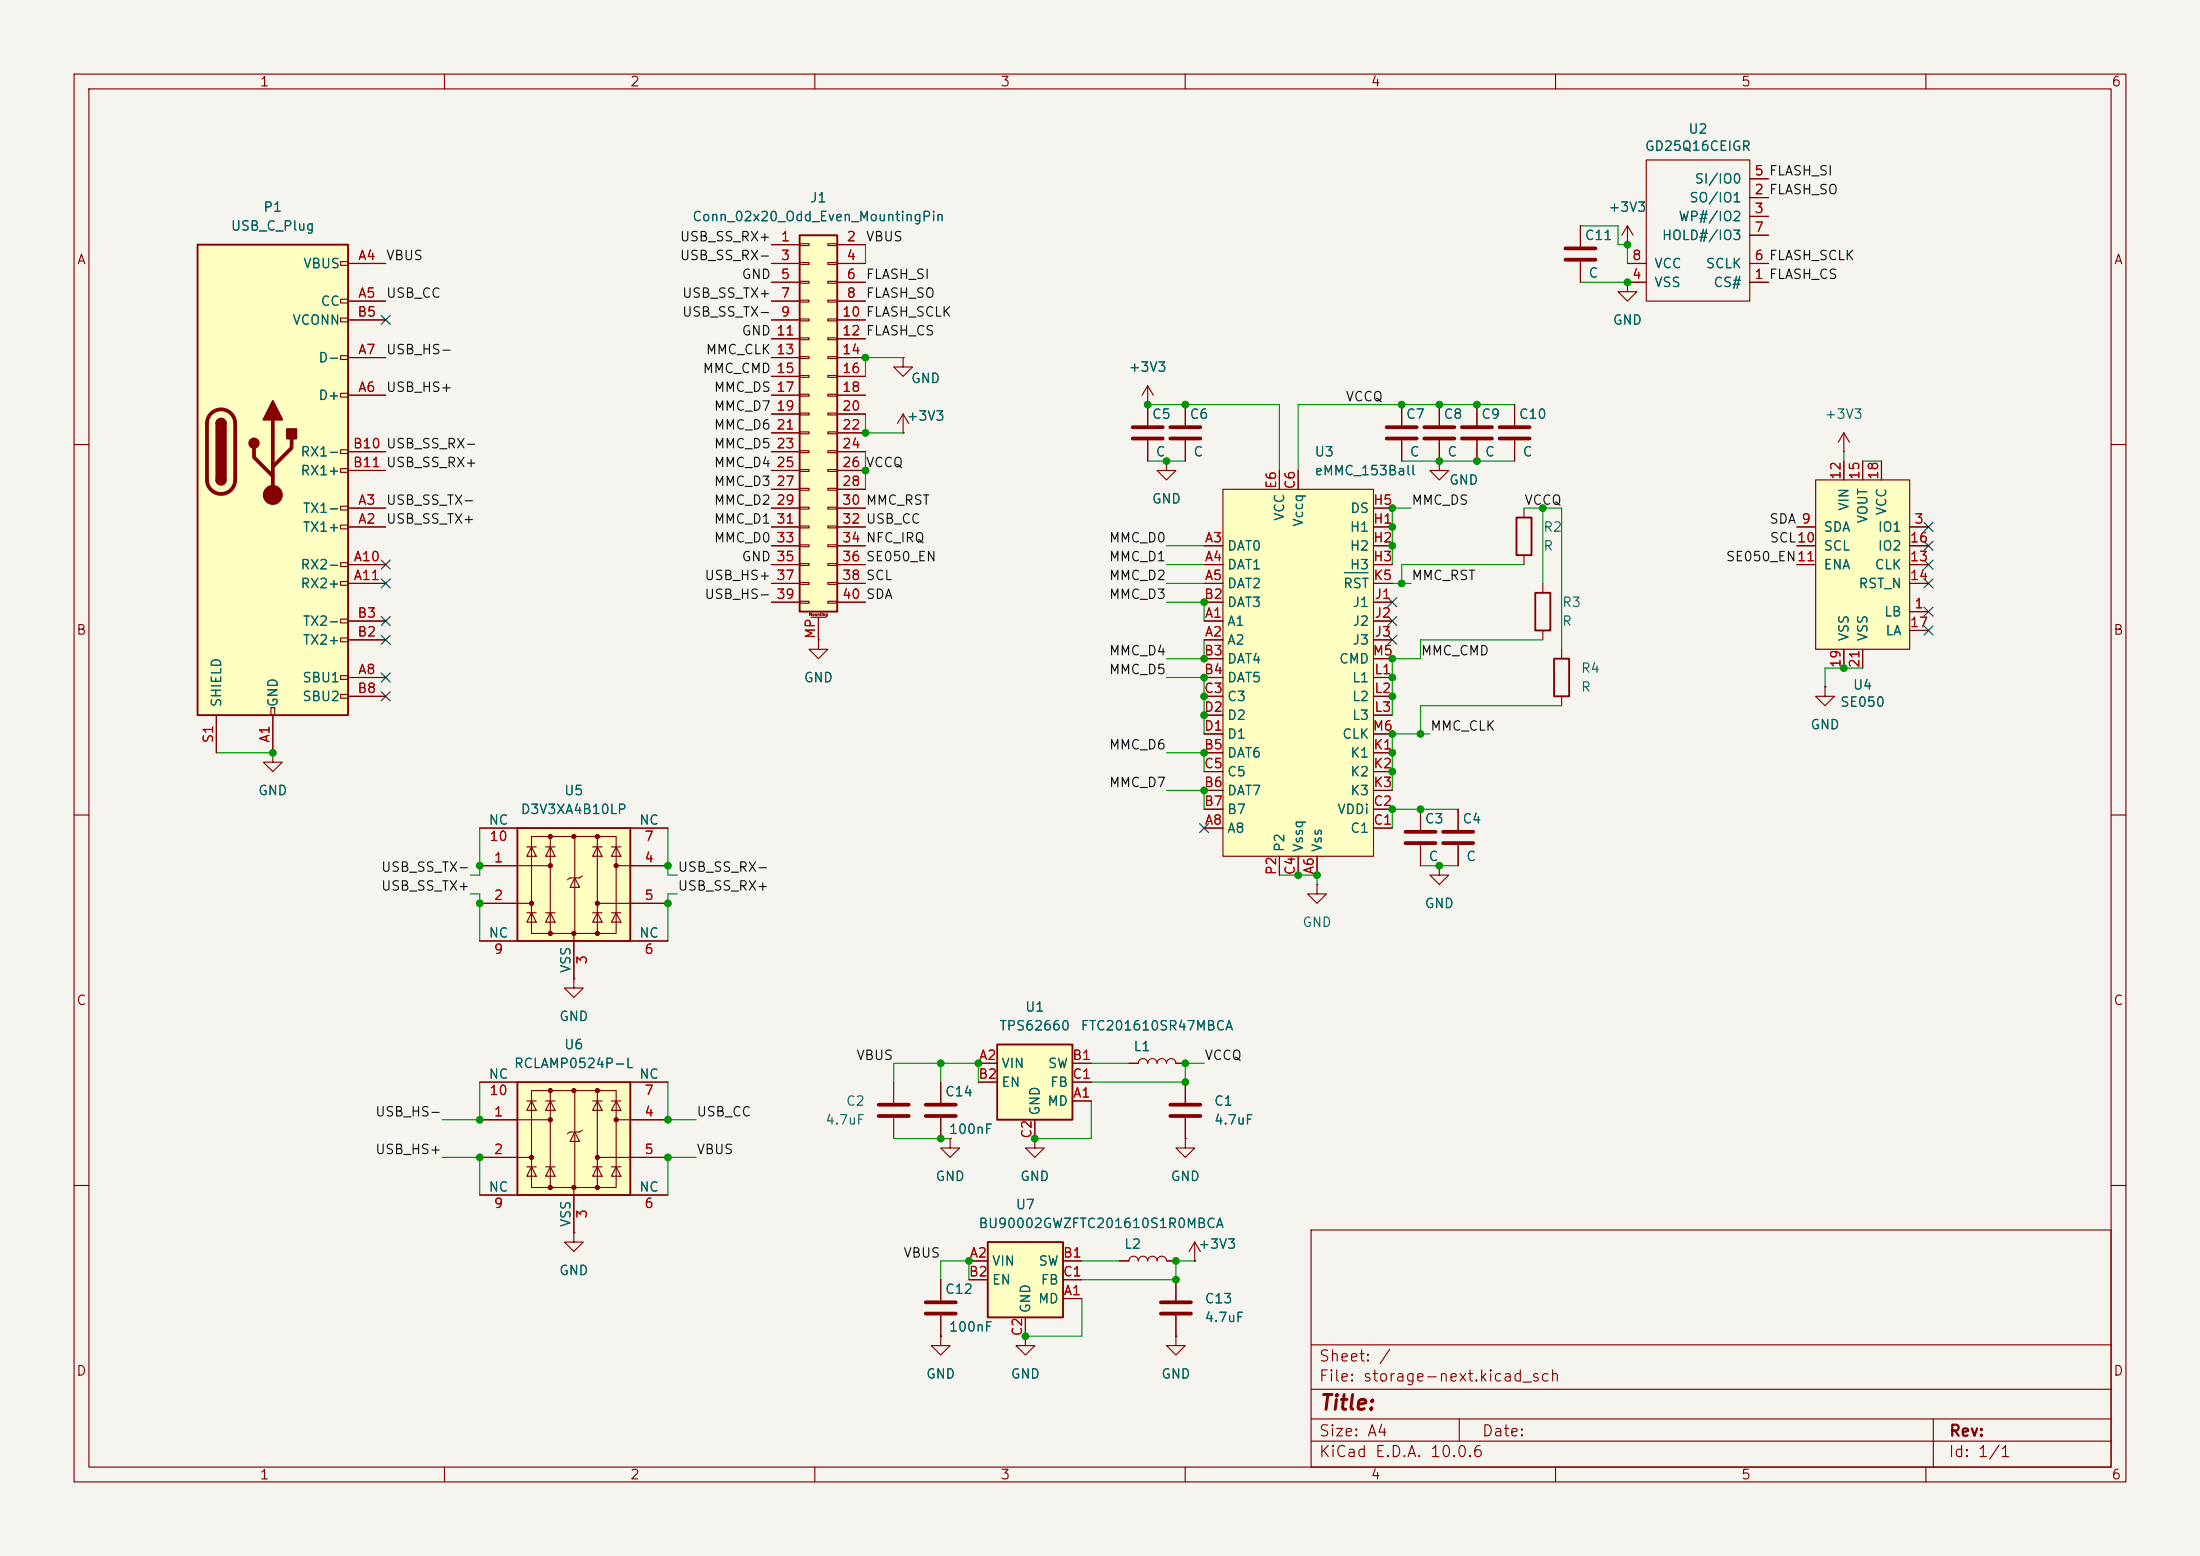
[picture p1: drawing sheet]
<svg xmlns="http://www.w3.org/2000/svg" width="297mm" height="210mm" viewBox="0 0 297 210" stroke-linecap="round" stroke-linejoin="round" font-family="sans-serif">
<path d="M0 0h297v210h-297z" fill="#f5f4ef" stroke="#f5f4ef" stroke-width=".14"/>
<g fill="none" stroke="#840000" stroke-width=".15">
<path d="M10 10h277v190h-277zM12 12h273v186h-273zM60 10v2M110 10v2M160 10v2M210 10v2M260 10v2M10 60h2M285 60h2M10 110h2M285 110h2M127 146.1v2.7"/>
<path d="M127 150.9v2.8M128.3 153.7v1.2h1.2l-1.2 1.3-1.3-1.3h1.3M128.3 153.7h.1M139.7 153.7v1.2h1.3l-1.3 1.3-1.3-1.3h1.3M139.7 153.7h.1M160 153.7v1.2h1.3l-1.3 1.3-1.3-1.3h1.3M160 153.7h.1M160 146.1v2.7M160 150.9v2.8M10 160h2M151.1 170.2h1.3a.64 .64 0 0 1 .6-.7 .64 .64 0 0 1 .7 .7 .64 .64 0 0 1 .6-.7 .64 .64 0 0 1 .6 .7 .64 .64 0 0 1 .7-.7 .64 .64 0 0 1 .6 .7 .64 .64 0 0 1 .6-.7 .64 .64 0 0 1 .7 .7h1.2M161.3 170.2h.1"/>
<path d="M161.3 167.6l-.8 1.3M161.3 167.6l.8 1.3M161.3 167.6v2.6M177 166h108v32h-108zM285 160h2M60 198v2M110 198v2M160 198v2M177 194.5h108M177 191.5h108M177 187.5h108M177 181.5h108"/>
<path d="M197 191.5v3M210 198v2M260 198v2M261 191.5v6.5"/>
</g>
<path d="M125 149.1h4M125 150.6h4M158 149.1h4.1M158 150.6h4.1" fill="none" stroke="#840000" stroke-width=".51"/>
<path d="M134.6 141h10.2v10.1h-10.2z" fill="#ffffc2"/>
<path d="M134.6 141h10.2v10.1h-10.2z" fill="none" stroke="#840000" stroke-width=".25"/>
<path d="M132.1 143.5h2.5M132.1 146.1h2.5M139.7 151.1v2.6M144.8 148.6h2.5M144.8 143.5h2.5M144.8 146.1h2.5M152.4 143.5h1.3a.64 .64 0 0 1 .6-.6 .64 .64 0 0 1 .6 .6 .64 .64 0 0 1 .7-.6 .64 .64 0 0 1 .6 .6 .64 .64 0 0 1 .6-.6 .64 .64 0 0 1 .7 .6 .64 .64 0 0 1 .6-.6 .64 .64 0 0 1 .6 .6h1.3M127 180.3v1.3h1.3l-1.3 1.3-1.3-1.3h1.3M127 180.3h.1" fill="none" stroke="#840000" stroke-width=".15"/>
<path d="M133.3 167.6h10.2v10.2h-10.2z" fill="#ffffc2"/>
<path d="M133.3 167.6h10.2v10.2h-10.2z" fill="none" stroke="#840000" stroke-width=".25"/>
<g fill="none" stroke="#840000" stroke-width=".15">
<path d="M204.5 54.6v2.8M204.5 59.4v2.8M110.5 86.4v1.2h1.3l-1.3 1.3-1.3-1.3h1.3M110.5 86.4h.1M120.6 146.1v2.7M120.6 150.9v2.8M130.8 170.2h2.5M130.8 172.7h2.5M138.4 177.8v2.5M143.5 175.3h2.5M143.5 170.2h2.5M143.5 172.7h2.5"/>
<path d="M158.7 172.7v2.8M158.7 177.5v2.8M138.4 180.3v1.3h1.3l-1.3 1.3-1.2-1.3h1.2M138.4 180.3h.1M158.7 180.3v1.3h1.3l-1.3 1.3-1.2-1.3h1.2M158.7 180.3h.1"/>
</g>
<path d="M202.4 57.7h4.1M202.4 59.2h4.1M118.6 149.1h4.1M118.6 150.6h4.1M156.7 175.8h4.1M156.7 177.3h4.1" fill="none" stroke="#840000" stroke-width=".51"/>
<path d="M107.9 31.8h5.1v50.8h-5.1z" fill="#ffffc2"/>
<path d="M107.9 31.8h5.1v50.8h-5.1z" fill="none" stroke="#840000" stroke-width=".25"/>
<g fill="none" stroke="#840000" stroke-width=".15">
<path d="M104.1 33h3.8M104.1 35.6h3.8M104.1 38.1h3.8M107.9 32.9h1.3v.2h-1.3zM107.9 35.4h1.3v.3h-1.3zM107.9 38h1.3v.2h-1.3zM111.8 32.9h1.2v.2h-1.2zM111.8 35.4h1.2v.3h-1.2zM111.8 38h1.2v.2h-1.2zM113 33h3.8M113 35.6h3.8M113 38.1h3.8"/>
<path d="M104.1 40.6h3.8M104.1 43.2h3.8M104.1 45.7h3.8M104.1 48.3h3.8M104.1 50.8h3.8M104.1 53.3h3.8M104.1 55.9h3.8M104.1 58.4h3.8M107.9 40.5h1.3v.3h-1.3zM107.9 43.1h1.3v.2h-1.3zM107.9 45.6h1.3v.2h-1.3zM107.9 48.1h1.3v.3h-1.3z"/>
<path d="M107.9 50.7h1.3v.2h-1.3zM107.9 53.2h1.3v.3h-1.3zM107.9 55.8h1.3v.2h-1.3zM107.9 58.3h1.3v.2h-1.3zM111.8 40.5h1.2v.3h-1.2zM111.8 43.1h1.2v.2h-1.2zM111.8 45.6h1.2v.2h-1.2zM111.8 48.1h1.2v.3h-1.2zM111.8 50.7h1.2v.2h-1.2zM111.8 53.2h1.2v.3h-1.2zM111.8 55.8h1.2v.2h-1.2zM111.8 58.3h1.2v.2h-1.2z"/>
<path d="M113 40.6h3.8M113 43.2h3.8M113 45.7h3.8M113 48.3h3.8M113 50.8h3.8M113 53.3h3.8M113 55.9h3.8M113 58.4h3.8M121.9 48.3v1.2h1.3l-1.3 1.3-1.3-1.3h1.3M121.9 48.3h.1M121.9 58.4h.1M121.9 55.9l-.7 1.3"/>
<path d="M121.9 55.9l.8 1.3M121.9 55.9v2.5M154.9 54.6h.1M154.9 52.1v5.3M154.9 59.4v2.8M154.9 52.1l-.7 1.2M154.9 52.1l.8 1.2M104.1 61h3.8M104.1 63.5h3.8M104.1 66h3.8M104.1 68.6h3.8M104.1 71.1h3.8"/>
<path d="M104.1 73.7h3.8M104.1 76.2h3.8M104.1 78.7h3.8M107.9 60.8h1.3v.3h-1.3zM107.9 63.4h1.3v.2h-1.3zM107.9 65.9h1.3v.3h-1.3zM107.9 68.5h1.3v.2h-1.3zM107.9 71h1.3v.2h-1.3zM107.9 73.5h1.3v.3h-1.3zM107.9 76.1h1.3v.2h-1.3zM107.9 78.6h1.3v.3h-1.3zM111.8 60.8h1.2v.3h-1.2z"/>
<path d="M111.8 63.4h1.2v.2h-1.2zM111.8 65.9h1.2v.3h-1.2zM111.8 68.5h1.2v.2h-1.2zM111.8 71h1.2v.2h-1.2zM111.8 73.5h1.2v.3h-1.2zM111.8 76.1h1.2v.2h-1.2zM111.8 78.6h1.2v.3h-1.2zM113 61h3.8M113 63.5h3.8M113 66h3.8M113 68.6h3.8M113 71.1h3.8"/>
<path d="M113 73.7h3.8M113 76.2h3.8M113 78.7h3.8M104.1 81.3h3.8M107.9 81.2h1.3v.2h-1.3zM109.5 83.3h2M110.5 83.3v3.1M111.8 81.2h1.2v.2h-1.2zM113 81.3h3.8"/>
</g>
<path d="M152.9 57.7h4.1M152.9 59.2h4.1" fill="none" stroke="#840000" stroke-width=".51"/>
<path d="M26.7 33h20.3v63.5h-20.3z" fill="#ffffc2"/>
<g fill="none" stroke="#840000" stroke-width=".15">
<path d="M46 35.3h1v.5h-1zM47 35.6h5.1M46 40.4h1v.5h-1zM46 42.9h1v.5h-1zM46 48h1v.5h-1zM46 53.1h1v.5h-1zM47 40.6h5.1M47 53.3h5.1M47 48.3h5.1M47 43.2h5.1M46 60.7h1v.5h-1zM46 63.2h1v.6h-1z"/>
<path d="M46 68.3h1v.5h-1zM46 70.9h1v.5h-1zM46 75.9h1v.6h-1zM46 78.5h1v.5h-1zM47 71.1h5.1M47 68.6h5.1M47 76.2h5.1M47 78.7h5.1M47 61h5.1M47 63.5h5.1M29.2 96.5v5.1M36.6 95.5h.5v1h-.5z"/>
<path d="M36.8 96.5v5.1M46 83.6h1v.5h-1zM46 86.1h1v.5h-1zM46 91.2h1v.5h-1zM46 93.7h1v.5h-1zM47 91.4h5.1M47 86.4h5.1M47 83.8h5.1M47 94h5.1"/>
</g>
<path d="M26.7 33h20.3v63.5h-20.3zM29.2 57.2a.64 .64 0 0 1 .6-.7 .64 .64 0 0 1 .7 .7M29.2 64.8a.64 .64 0 0 0 .6 .6 .64 .64 0 0 0 .7-.6" fill="none" stroke="#840000" stroke-width=".25"/>
<path d="M28.5 55.8a1.9 1.9 0 0 1 2.1-.4 1.9 1.9 0 0 1 1.1 1.8v7.6a1.91 1.91 0 0 1-1.9 1.9 1.91 1.91 0 0 1-1.9-1.9v-7.6a1.9 1.9 0 0 1 .6-1.4zM36.8 56.6v10.2M39.4 59.2v1.3l-2.6 2.5M34.3 60.5v1.2l2.5 2.6" fill="none" stroke="#840000" stroke-width=".51"/>
<g fill="#840000" stroke="#840000" stroke-width=".25">
<path d="M29.2 57.2h1.3v7.6h-1.3z"/>
<path d="M29.4 56.7a.64 .64 0 0 1 .7-.1 .64 .64 0 0 1 .4 .6h-1.3z"/>
<path d="M29.2 64.8h1.3a.64 .64 0 0 1-.7 .6 .64 .64 0 0 1-.6-.6z"/>
<path d="M36.8 54.1l1.3 2.5h-2.5z"/>
<path d="M38.7 57.9h1.3v1.3h-1.3z"/>
<circle cx="34.3" cy="59.8" r=".63"/>
</g>
<circle cx="36.8" cy="66.8" r="1.27" fill="#840000" stroke="#840000" stroke-width=".15"/>
<path d="M165.1 66h20.3v49.6h-20.3z" fill="#ffffc2"/>
<g fill="none" stroke="#840000" stroke-width=".15">
<path d="M213.4 30.5v2.8M213.4 35.3v2.8M219.7 33h.1M219.7 38.1v1.3h1.3l-1.3 1.2-1.3-1.2h1.3M219.7 38.1h.1M219.7 38.1h2.5M219.7 35.6h2.5M219.7 30.5l-.8 1.3M219.7 30.5l.8 1.3M219.7 30.5v2.5M222.2 21.6h14v19h-14zM236.2 38.1h2.6"/>
<path d="M236.2 26.7h2.6M236.2 29.2h2.6M236.2 24.1h2.6M236.2 35.6h2.6M236.2 31.8h2.6M248.9 58.4l-.7 1.3M248.9 58.4l.8 1.3M248.9 58.4v2.6M162.6 73.7h2.5M162.6 76.2h2.5M162.6 78.7h2.5M165.1 66h20.3v49.6h-20.3z"/>
<path d="M172.7 63.5v2.5M175.3 63.5v2.5M185.4 73.7h2.6M185.4 76.2h2.6M185.4 78.7h2.6M185.4 71.1h2.6M185.4 68.6h2.6M248.9 61h.1M162.6 83.8h2.5M162.6 86.4h2.5M162.6 81.3h2.5M162.6 88.9h2.5"/>
<path d="M162.6 91.4h2.5M162.6 94h2.5M162.6 99.1h2.5M162.6 96.5h2.5M185.4 83.8h2.6M185.4 86.4h2.6M185.4 81.3h2.6M185.4 88.9h2.6M185.4 91.4h2.6M185.4 94h2.6M185.4 99.1h2.6M185.4 96.5h2.6"/>
<path d="M162.6 111.8h2.5M162.6 101.6h2.5M162.6 106.7h2.5M162.6 109.2h2.5M162.6 104.1h2.5M172.7 115.6v2.5M175.3 115.6v2.5M177.8 115.6v2.5M185.4 111.8h2.6M185.4 101.6h2.6M185.4 106.7h2.6M185.4 109.2h2.6"/>
<path d="M185.4 104.1h2.6"/>
</g>
<path d="M181.5 77.3h3.2" fill="none" stroke="#006464" stroke-width=".15"/>
<path d="M211.3 33.5h4.1M211.3 35.1h4.1" fill="none" stroke="#840000" stroke-width=".51"/>
<path d="M245.1 64.8h12.7v22.8h-12.7z" fill="#ffffc2"/>
<g fill="none" stroke="#840000" stroke-width=".15">
<path d="M160 54.6v2.8M160 59.4v2.8M189.2 54.6v2.8M189.2 59.4v2.8M194.3 54.6v2.8M194.3 59.4v2.8M199.4 54.6v2.8M199.4 59.4v2.8M157.5 62.2v1.3h1.2l-1.2 1.3-1.3-1.3h1.3M157.5 62.2h.1M194.3 62.2v1.3h1.3l-1.3 1.3-1.3-1.3h1.3M194.3 62.2h.1"/>
<path d="M205.7 68.6v1.3M205.7 74.9v1.3M208.3 78.7v1.3M242.6 71.1h2.5M242.6 73.7h2.5M242.6 76.2h2.5M245.1 64.8h12.7v22.8h-12.7zM248.9 62.2v2.6M251.5 62.2v2.6M254 62.2v2.6M257.8 71.1h2.5M257.8 73.7h2.5"/>
<path d="M257.8 76.2h2.5M257.8 78.7h2.5M208.3 85.1v1.3M210.8 87.6v1.3M210.8 94v1.3M246.4 92.7v1.3h1.2l-1.2 1.3-1.3-1.3h1.3M246.4 92.7h.1M248.9 87.6v2.6M251.5 87.6v2.6M257.8 82.6h2.5M257.8 85.1h2.5M177.8 119.4v1.3h1.3l-1.3 1.2-1.3-1.2h1.3"/>
<path d="M177.8 119.4h.1M191.8 109.2v2.8M191.8 114v2.8M194.3 116.8v1.3h1.3l-1.3 1.3-1.3-1.3h1.3M194.3 116.8h.1M196.8 109.2v2.8M196.8 114v2.8M77.5 166.4v1.2h1.2l-1.2 1.3-1.3-1.3h1.3M77.5 166.4h.1M127 172.7v2.8M127 177.5v2.8"/>
</g>
<g fill="none" stroke="#840000" stroke-width=".51">
<path d="M158 57.7h4.1M158 59.2h4.1M187.2 57.7h4.1M187.2 59.2h4.1M192.3 57.7h4M192.3 59.2h4M197.4 57.7h4M197.4 59.2h4M189.7 112.3h4.1M189.7 113.8h4.1M194.8 112.3h4.1M194.8 113.8h4.1"/>
<path d="M125 175.8h4M125 177.3h4"/>
</g>
<path d="M204.7 69.9h2.1v5h-2.1zM207.3 80h2v5.1h-2zM209.8 88.9h2v5.1h-2z" fill="none" stroke="#840000" stroke-width=".25"/>
<path d="M69.8 146.1h15.3v15.2h-15.3z" fill="#ffffc2"/>
<g fill="none" stroke="#840000" stroke-width=".15">
<path d="M64.8 151.1h9.5M64.8 156.2h7M64.8 146.1h5M71.1 148.6h1.3M71.1 157.5h1.3M71.8 147.2h11.4v13.1h-11.4zM71.8 148.6l.6 1.3h-1.3zM71.8 157.5l.6 1.3h-1.3zM73.7 148.6h1.2M73.7 157.5h1.2M74.3 148.6l.6 1.3h-1.2zM74.3 157.5l.6 1.3h-1.2z"/>
<path d="M74.3 147.2v13.1M77.6 152.8l.6 1.3h-1.2zM77.6 147.2v13.1M78.6 152.5l-.4 .3h-1.2l-.4 .2M80 148.6h1.3M80 157.5h1.3M80.6 148.6l.7 1.3h-1.3zM80.6 157.5l.7 1.3h-1.3zM80.6 147.2v13.1M80.6 156.2h9.6M82.5 148.6h1.3M82.5 157.5h1.3"/>
<path d="M83.2 148.6l.6 1.3h-1.3zM83.2 157.5l.6 1.3h-1.3zM83.2 151.1h7M85.1 146.1h5.1M64.8 161.3h5M77.5 160.3v6.1M85.1 161.3h5.1"/>
</g>
<path d="M69.8 146.1h15.3v15.2h-15.3z" fill="none" stroke="#840000" stroke-width=".25"/>
<g fill="#840000" stroke="#840000" stroke-width=".15">
<circle cx="71.8" cy="156.2" r=".28"/>
<circle cx="74.3" cy="147.2" r=".28"/>
<circle cx="74.3" cy="151.1" r=".28"/>
<circle cx="74.3" cy="160.3" r=".28"/>
<circle cx="77.5" cy="147.2" r=".28"/>
<circle cx="77.5" cy="160.3" r=".28"/>
<circle cx="80.6" cy="147.2" r=".28"/>
<circle cx="80.6" cy="156.2" r=".28"/>
<circle cx="80.6" cy="160.3" r=".28"/>
<circle cx="83.2" cy="151.1" r=".28"/>
</g>
<path d="M69.8 111.8h15.3v15.2h-15.3z" fill="#ffffc2"/>
<g fill="none" stroke="#840000" stroke-width=".15">
<path d="M47 35.6h5.1M104.1 35.6h3.8M104.1 33h3.8M104.1 38.1h3.8M113 35.6h3.8M113 33h3.8M113 38.1h3.8M213.4 30.5v2.8M213.4 35.3v2.8M219.7 38.1h.1M219.7 33h.1M219.7 35.6h2.5"/>
<path d="M219.7 38.1h2.5M236.2 35.6h2.6M236.2 38.1h2.6M236.2 26.7h2.6M236.2 29.2h2.6M236.2 24.1h2.6M236.2 31.8h2.6M47 40.6h5.1M47 53.3h5.1M47 48.3h5.1M47 43.2h5.1M104.1 40.6h3.8"/>
<path d="M104.1 53.3h3.8M104.1 48.3h3.8M104.1 43.2h3.8M104.1 45.7h3.8M104.1 50.8h3.8M104.1 55.9h3.8M104.1 58.4h3.8M113 40.6h3.8M113 53.3h3.8M113 48.3h3.8M113 43.2h3.8M113 45.7h3.8"/>
<path d="M113 50.8h3.8M113 55.9h3.8M113 58.4h3.8M121.9 58.4h.1M121.9 48.3h.1M154.9 54.6h.1M154.9 54.6v2.8M154.9 59.4v2.8M160 54.6v2.8M160 59.4v2.8M189.2 54.6v2.8M189.2 59.4v2.8"/>
<path d="M194.3 54.6v2.8M194.3 59.4v2.8M199.4 54.6v2.8M199.4 59.4v2.8M204.5 54.6v2.8M204.5 59.4v2.8M47 71.1h5.1M47 68.6h5.1M47 76.2h5.1M47 78.7h5.1M47 61h5.1M47 63.5h5.1"/>
<path d="M104.1 71.1h3.8M104.1 68.6h3.8M104.1 76.2h3.8M104.1 78.7h3.8M104.1 61h3.8M104.1 63.5h3.8M104.1 66h3.8M104.1 73.7h3.8M113 71.1h3.8M113 68.6h3.8M113 76.2h3.8M113 78.7h3.8"/>
<path d="M113 61h3.8M113 63.5h3.8M113 66h3.8M113 73.7h3.8M157.5 62.2h.1M162.6 76.2h2.5M162.6 78.7h2.5M162.6 73.7h2.5M172.7 63.5v2.5M175.3 63.5v2.5M185.4 71.1h2.6M185.4 68.6h2.6"/>
<path d="M185.4 76.2h2.6M185.4 78.7h2.6M185.4 73.7h2.6M194.3 62.2h.1M242.6 71.1h2.5M242.6 76.2h2.5M242.6 73.7h2.5M248.9 62.2v2.6M251.5 62.2v2.6M254 62.2v2.6M257.8 71.1h2.5M257.8 76.2h2.5"/>
<path d="M257.8 78.7h2.5M257.8 73.7h2.5M29.2 96.5v5.1M36.8 96.5v5.1M47 91.4h5.1M47 86.4h5.1M47 83.8h5.1M47 94h5.1M104.1 81.3h3.8M110.5 86.4h.1M110.5 83.3v3.1M113 81.3h3.8"/>
<path d="M162.6 91.4h2.5M162.6 86.4h2.5M162.6 83.8h2.5M162.6 94h2.5M162.6 81.3h2.5M162.6 88.9h2.5M162.6 99.1h2.5M162.6 96.5h2.5M185.4 91.4h2.6M185.4 86.4h2.6M185.4 83.8h2.6M185.4 94h2.6"/>
<path d="M185.4 81.3h2.6M185.4 88.9h2.6M185.4 99.1h2.6M185.4 96.5h2.6M246.4 92.7h.1M248.9 87.6v2.6M251.5 87.6v2.6M257.8 82.6h2.5M257.8 85.1h2.5M36.8 101.6v1.3h1.3l-1.3 1.2-1.2-1.2h1.2M36.8 101.6h.1M64.8 116.8h9.5"/>
<path d="M64.8 111.8h5M71.1 114.3h1.3M71.8 112.9h11.4v13.1h-11.4zM71.8 114.3l.6 1.3h-1.3zM73.7 114.3h1.2M74.3 114.3l.6 1.3h-1.2zM74.3 112.9v13.1M77.6 118.5l.6 1.3h-1.2zM77.6 112.9v13.1M78.6 118.2l-.4 .3h-1.2l-.4 .2M80 114.3h1.3M80.6 114.3l.7 1.3h-1.3z"/>
<path d="M80.6 112.9v13.1M82.5 114.3h1.3M83.2 114.3l.6 1.3h-1.3zM83.2 116.8h7M85.1 111.8h5.1M162.6 111.8h2.5M162.6 101.6h2.5M162.6 106.7h2.5M162.6 109.2h2.5M162.6 104.1h2.5M172.7 115.6v2.5M175.3 115.6v2.5"/>
<path d="M177.8 115.6v2.5M185.4 111.8h2.6M185.4 101.6h2.6M185.4 106.7h2.6M185.4 109.2h2.6M185.4 104.1h2.6M191.8 109.2v2.8M191.8 114v2.8M194.3 116.8h.1M196.8 109.2v2.8M196.8 114v2.8M64.8 121.9h7"/>
<path d="M64.8 127h5M71.1 123.2h1.3M71.8 123.2l.6 1.3h-1.3zM73.7 123.2h1.2M74.3 123.2l.6 1.3h-1.2zM77.5 132.1v1.3h1.2l-1.2 1.2-1.3-1.2h1.3M77.5 132.1h.1M77.5 126v6.1M80 123.2h1.3M80.6 123.2l.7 1.3h-1.3zM80.6 121.9h9.6M82.5 123.2h1.3"/>
<path d="M83.2 123.2l.6 1.3h-1.3zM85.1 127h5.1M64.8 151.1h5M64.8 156.2h5M64.8 146.1h5M85.1 151.1h5.1M85.1 156.2h5.1M85.1 146.1h5.1M127 146.1v2.7M127 150.9v2.8M128.3 153.7h.1M132.1 146.1h2.5"/>
<path d="M132.1 143.5h2.5M139.7 153.7h.1M139.7 151.1v2.6M144.8 146.1h2.5M144.8 143.5h2.5M144.8 148.6h2.5M152.4 143.5h1.3M158.7 143.5h1.3M160 153.7h.1M160 146.1v2.7M160 150.9v2.8M64.8 161.3h5"/>
<path d="M77.5 166.4h.1M77.5 161.3v5.1M85.1 161.3h5.1M127 172.7v2.8M127 177.5v2.8M130.8 170.2h2.5M130.8 172.7h2.5M138.4 177.8v2.5M143.5 175.3h2.5M143.5 170.2h2.5M143.5 172.7h2.5M151.1 170.2h1.3"/>
<path d="M157.5 170.2h1.2M158.7 172.7v2.8M158.7 177.5v2.8M161.3 170.2h.1M127 180.3h.1M138.4 180.3h.1M158.7 180.3h.1"/>
</g>
<path d="M69.8 111.8h15.3v15.2h-15.3z" fill="none" stroke="#840000" stroke-width=".25"/>
<g fill="#840000" stroke="#840000" stroke-width=".15">
<circle cx="71.8" cy="121.9" r=".28"/>
<circle cx="74.3" cy="112.9" r=".28"/>
<circle cx="74.3" cy="116.8" r=".28"/>
<circle cx="74.3" cy="126" r=".28"/>
<circle cx="77.5" cy="112.9" r=".28"/>
<circle cx="77.5" cy="126" r=".28"/>
<circle cx="80.6" cy="112.9" r=".28"/>
<circle cx="80.6" cy="121.9" r=".28"/>
<circle cx="80.6" cy="126" r=".28"/>
<circle cx="83.2" cy="116.8" r=".28"/>
</g>
<g fill="none" stroke="#009600" stroke-width=".15">
<path d="M116.8 33v2.6M213.4 30.5h5v2.5h1.3v2.6M213.4 38.1h6.3M116.8 55.9v2.5h5.1M121.9 48.3h-5.1v2.5M154.9 54.6h17.8v8.9M204.5 54.6h-29.2v8.9M116.8 61v5M154.9 62.2h5.1M157.5 78.7h5.1M157.5 76.2h5.1M157.5 73.7h5.1"/>
<path d="M188 78.7h2.5M189.2 62.2h15.3M190.5 68.6h-2.5v7.6M205.7 76.2h-16.5v2.5M205.7 68.6h5.1v19M208.3 68.6v10.1M248.9 61v1.2M251.5 62.2h2.5M157.5 81.3h5.1v2.5M157.5 91.4h5.1v7.7M162.6 86.4v2.5h-5.1M193 99.1h-5v7.6"/>
<path d="M208.3 86.4h-16.5v2.5h-3.8v7.6M210.8 95.3h-19v3.8M251.5 90.2h-5.1v2.5M29.2 101.6h7.6M64.8 111.8v6.3h-1.3M90.2 111.8v6.3h1.2M157.5 101.6h5.1v2.5M157.5 106.7h5.1v2.5M172.7 118.1h5.1v1.3M191.8 116.8h5M196.8 109.2h-8.8v2.6M63.5 120.7h1.3v6.3"/>
<path d="M91.4 120.7h-1.2v6.3M59.7 156.2h5.1v5.1M64.8 146.1v5h-5.1M90.2 146.1v5h3.8M94 156.2h-3.8v5.1M120.6 146.1v-2.6h11.5v2.6M120.6 153.7h7.7M127 143.5v2.6M147.3 143.5h5.1M147.3 148.6v5.1h-7.6M162.6 143.5h-2.6v2.6h-12.7M127 172.7v-2.5h3.8v2.5"/>
<path d="M146 175.3v5h-7.6M146 170.2h5.1M161.3 170.2h-2.6v2.5h-12.7"/>
</g>
<g fill="none" stroke="#000084" stroke-width=".15">
<path d="M51.5 42.6l1.2 1.2M52.7 42.6l-1.2 1.2M51.5 75.6l1.2 1.2M51.5 78.1l1.2 1.2M52.7 75.6l-1.2 1.2M52.7 78.1l-1.2 1.2M259.7 73.1l1.3 1.2M259.7 70.5l1.3 1.2M259.7 78.1l1.3 1.2M259.7 75.6l1.3 1.2M261 73.1l-1.3 1.2M261 70.5l-1.3 1.2"/>
<path d="M261 78.1l-1.3 1.2M261 75.6l-1.3 1.2M51.5 85.8l1.2 1.2M51.5 83.2l1.2 1.2M51.5 93.4l1.2 1.2M51.5 90.8l1.2 1.2M52.7 85.8l-1.2 1.2M52.7 83.2l-1.2 1.2M52.7 93.4l-1.2 1.2M52.7 90.8l-1.2 1.2M187.4 80.7l1.2 1.2M187.4 85.8l1.2 1.2"/>
<path d="M187.4 83.2l1.2 1.2M188.6 80.7l-1.2 1.2M188.6 85.8l-1.2 1.2M188.6 83.2l-1.2 1.2M259.7 84.5l1.3 1.2M259.7 81.9l1.3 1.3M261 84.5l-1.3 1.2M261 81.9l-1.3 1.3M162 111.2l1.2 1.2M163.2 111.2l-1.2 1.2"/>
</g>
<path d="M181.5 77.3h3.2" fill="none" stroke="#006464" stroke-width=".15"/>
<g fill="#009600" stroke="#009600" stroke-width=".14">
<circle cx="162.6" cy="94" r=".46"/>
<circle cx="162.6" cy="96.5" r=".46"/>
<circle cx="162.6" cy="106.7" r=".46"/>
<circle cx="160" cy="54.6" r=".46"/>
<circle cx="116.8" cy="48.3" r=".46"/>
<circle cx="154.9" cy="54.6" r=".46"/>
<circle cx="127" cy="143.5" r=".46"/>
<circle cx="116.8" cy="63.5" r=".46"/>
<circle cx="116.8" cy="58.4" r=".46"/>
<circle cx="90.2" cy="121.9" r=".46"/>
<circle cx="90.2" cy="151.1" r=".46"/>
<circle cx="64.8" cy="116.8" r=".46"/>
<circle cx="36.8" cy="101.6" r=".46"/>
<circle cx="90.2" cy="116.8" r=".46"/>
<circle cx="64.8" cy="151.1" r=".46"/>
<circle cx="64.8" cy="156.2" r=".46"/>
<circle cx="64.8" cy="121.9" r=".46"/>
<circle cx="90.2" cy="156.2" r=".46"/>
<circle cx="162.6" cy="91.4" r=".46"/>
<circle cx="162.6" cy="88.9" r=".46"/>
<circle cx="157.5" cy="62.2" r=".46"/>
<circle cx="158.7" cy="172.7" r=".46"/>
<circle cx="132.1" cy="143.5" r=".46"/>
<circle cx="130.8" cy="170.2" r=".46"/>
<circle cx="138.4" cy="180.3" r=".46"/>
<circle cx="139.7" cy="153.7" r=".46"/>
<circle cx="127" cy="153.7" r=".46"/>
<circle cx="160" cy="143.5" r=".46"/>
<circle cx="160" cy="146.1" r=".46"/>
<circle cx="158.7" cy="170.2" r=".46"/>
<circle cx="199.4" cy="54.6" r=".46"/>
<circle cx="189.2" cy="78.7" r=".46"/>
<circle cx="188" cy="88.9" r=".46"/>
<circle cx="208.3" cy="68.6" r=".46"/>
<circle cx="188" cy="71.1" r=".46"/>
<circle cx="199.4" cy="62.2" r=".46"/>
<circle cx="188" cy="73.7" r=".46"/>
<circle cx="194.3" cy="62.2" r=".46"/>
<circle cx="188" cy="68.6" r=".46"/>
<circle cx="189.2" cy="54.6" r=".46"/>
<circle cx="194.3" cy="54.6" r=".46"/>
<circle cx="162.6" cy="81.3" r=".46"/>
<circle cx="188" cy="99.1" r=".46"/>
<circle cx="191.8" cy="99.1" r=".46"/>
<circle cx="188" cy="101.6" r=".46"/>
<circle cx="188" cy="109.2" r=".46"/>
<circle cx="175.3" cy="118.1" r=".46"/>
<circle cx="177.8" cy="118.1" r=".46"/>
<circle cx="188" cy="104.1" r=".46"/>
<circle cx="191.8" cy="109.2" r=".46"/>
<circle cx="162.6" cy="101.6" r=".46"/>
<circle cx="188" cy="91.4" r=".46"/>
<circle cx="188" cy="94" r=".46"/>
<circle cx="194.3" cy="116.8" r=".46"/>
<circle cx="248.9" cy="90.2" r=".46"/>
<circle cx="219.7" cy="38.1" r=".46"/>
<circle cx="219.7" cy="33" r=".46"/>
</g>
<text font-size="2" fill="#840000" x="178" y="190.8">Title:</text>
<g font-size="1.5" fill="#840000">
<text x="178" y="184.1">Sheet: /</text>
<text x="178" y="186.8">File: storage-next.kicad_sch</text>
<text x="178" y="197">KiCad E.D.A. 10.0.6</text>
<text x="178" y="194.2">Size: A4</text>
<text x="200" y="194.2">Date:</text>
<text x="263" y="197">Id: 1/1</text>
<text x="263" y="194.2">Rev:</text>
</g>
<g font-size="1.3" fill="#840000">
<text x="35" y="12">1</text>
<text x="85" y="12">2</text>
<text x="135" y="12">3</text>
<text x="185" y="12">4</text>
<text x="235" y="12">5</text>
<text x="285" y="12">6</text>
<text x="10.3" y="36">A</text>
<text x="285.3" y="36">A</text>
<text x="10.2" y="86">B</text>
<text x="285.2" y="86">B</text>
<text x="10.2" y="136">C</text>
<text x="285.2" y="136">C</text>
<text x="10.2" y="186">D</text>
<text x="285.2" y="186">D</text>
<text x="35" y="200">1</text>
<text x="85" y="200">2</text>
<text x="135" y="200">3</text>
<text x="185" y="200">4</text>
<text x="235" y="200">5</text>
<text x="285" y="200">6</text>
</g>
<g font-size="1.3" fill="#006464">
<text x="222" y="20.7">GD25Q16CEIGR</text>
<text x="227.8" y="18.4">U2</text>
<text x="35.5" y="28.9">P1</text>
<text x="109.3" y="27.6">J1</text>
<text x="217" y="28.9">+3V3</text>
<text x="228" y="27.6">SO/IO1</text>
<text x="228.7" y="25.1">SI/IO0</text>
<text x="31.1" y="31.4">USB_C_Plug</text>
<text x="93.4" y="30.2">Conn_02x20_Odd_Even_MountingPin</text>
<text x="213.9" y="32.7">C11</text>
<text x="224.3" y="32.7">HOLD#/IO3</text>
<text x="226.5" y="30.2">WP#/IO2</text>
<text x="40.8" y="36.5">VBUS</text>
<text x="43.2" y="41.6">CC</text>
<text x="214.4" y="37.8">C</text>
<text x="223.2" y="39.1">VSS</text>
<text x="223.2" y="36.5">VCC</text>
<text x="230.2" y="36.5">SCLK</text>
<text x="231.2" y="39.1">CS#</text>
<text x="39.4" y="44.1">VCONN</text>
<text x="217.6" y="44.1">GND</text>
<text x="42.9" y="49.2">D-</text>
<text x="122.9" y="52">GND</text>
<text x="152.3" y="50.5">+3V3</text>
<text x="42.9" y="54.3">D+</text>
<text x="122.3" y="57.1">+3V3</text>
<text x="155.4" y="56.8">C5</text>
<text x="160.5" y="56.8">C6</text>
<text x="189.7" y="56.8">C7</text>
<text x="194.8" y="56.8">C8</text>
<text x="199.9" y="56.8">C9</text>
<text x="205" y="56.8">C10</text>
<text x="246.3" y="56.8">+3V3</text>
<text x="40.5" y="61.9">RX1-</text>
<text x="40.5" y="64.5">RX1+</text>
<text x="155.9" y="61.9">C</text>
<text x="161" y="61.9">C</text>
<text x="177.4" y="61.9">U3</text>
<text x="177.4" y="64.5">eMMC_153Ball</text>
<text x="190.2" y="61.9">C</text>
<text x="195.3" y="61.9">C</text>
<text x="195.5" y="65.7">GND</text>
<text x="200.4" y="61.9">C</text>
<text x="205.5" y="61.9">C</text>
<text x="40.8" y="69.5">TX1-</text>
<text x="155.4" y="68.3">GND</text>
<text x="173.7" y="70.4" transform="rotate(-90 173.7 70.4)">VCC</text>
<text x="176.2" y="71.2" transform="rotate(-90 176.2 71.2)">Vccq</text>
<text x="182.2" y="69.5">DS</text>
<text x="249.9" y="69" transform="rotate(-90 249.9 69)">VIN</text>
<text x="252.4" y="70.7" transform="rotate(-90 252.4 70.7)">VOUT</text>
<text x="255" y="69.6" transform="rotate(-90 255 69.6)">VCC</text>
<text x="40.5" y="77.2">RX2-</text>
<text x="40.8" y="72.1">TX1+</text>
<text x="165.6" y="74.6">DAT0</text>
<text x="165.6" y="77.2">DAT1</text>
<text x="182.1" y="72.1">H1</text>
<text x="182.1" y="74.6">H2</text>
<text x="182.1" y="77.2">H3</text>
<text x="208.3" y="72.1">R2</text>
<text x="208.3" y="74.6">R</text>
<text x="246.1" y="72.1">SDA</text>
<text x="246.1" y="74.6">SCL</text>
<text x="246.1" y="77.2">ENA</text>
<text x="253" y="77.2">CLK</text>
<text x="253.4" y="72.1">IO1</text>
<text x="253.4" y="74.6">IO2</text>
<text x="40.5" y="79.7">RX2+</text>
<text x="165.6" y="79.7">DAT2</text>
<text x="165.6" y="82.2">DAT3</text>
<text x="181.2" y="79.7">RST</text>
<text x="182.5" y="82.2">J1</text>
<text x="210.8" y="82.2">R3</text>
<text x="250.8" y="79.7">RST_N</text>
<text x="254.3" y="83.5">LB</text>
<text x="40.8" y="87.3">TX2+</text>
<text x="40.8" y="84.8">TX2-</text>
<text x="165.6" y="84.8">A1</text>
<text x="165.6" y="87.3">A2</text>
<text x="165.6" y="89.9">DAT4</text>
<text x="180.7" y="89.9">CMD</text>
<text x="182.5" y="84.8">J2</text>
<text x="182.5" y="87.3">J3</text>
<text x="210.8" y="84.8">R</text>
<text x="249.9" y="86.6" transform="rotate(-90 249.9 86.6)">VSS</text>
<text x="252.4" y="86.6" transform="rotate(-90 252.4 86.6)">VSS</text>
<text x="254.5" y="86.1">LA</text>
<text x="30.2" y="95.5" transform="rotate(-90 30.2 95.5)">SHIELD</text>
<text x="37.8" y="95.5" transform="rotate(-90 37.8 95.5)">GND</text>
<text x="40.7" y="92.4">SBU1</text>
<text x="40.7" y="94.9">SBU2</text>
<text x="108.4" y="92.4">GND</text>
<text x="165.6" y="92.4">DAT5</text>
<text x="165.6" y="94.9">C3</text>
<text x="182.4" y="92.4">L1</text>
<text x="182.4" y="94.9">L2</text>
<text x="213.3" y="91.1">R4</text>
<text x="213.3" y="93.7">R</text>
<text x="248.3" y="95.7">SE050</text>
<text x="250.1" y="93.4">U4</text>
<text x="165.6" y="100">D1</text>
<text x="165.6" y="97.5">D2</text>
<text x="181.1" y="100">CLK</text>
<text x="182.4" y="97.5">L3</text>
<text x="244.3" y="98.8">GND</text>
<text x="34.8" y="107.6">GND</text>
<text x="76.1" y="107.6">U5</text>
<text x="165.6" y="102.6">DAT6</text>
<text x="165.6" y="107.6">DAT7</text>
<text x="165.6" y="105.1">C5</text>
<text x="182.2" y="102.6">K1</text>
<text x="182.2" y="105.1">K2</text>
<text x="182.2" y="107.6">K3</text>
<text x="65.9" y="111.6">NC</text>
<text x="70.2" y="110.2">D3V3XA4B10LP</text>
<text x="86.2" y="111.6">NC</text>
<text x="165.6" y="112.7">A8</text>
<text x="165.6" y="110.2">B7</text>
<text x="180.5" y="110.2">VDDi</text>
<text x="182.2" y="112.7">C1</text>
<text x="192.3" y="111.5">C3</text>
<text x="197.3" y="111.5">C4</text>
<text x="173.7" y="115.1" transform="rotate(-90 173.7 115.1)">P2</text>
<text x="176.2" y="115.1" transform="rotate(-90 176.2 115.1)">Vssq</text>
<text x="178.8" y="115.1" transform="rotate(-90 178.8 115.1)">Vss</text>
<text x="192.8" y="116.5">C</text>
<text x="197.9" y="116.5">C</text>
<text x="175.7" y="125.4">GND</text>
<text x="192.2" y="122.9">GND</text>
<text x="65.9" y="126.9">NC</text>
<text x="77.3" y="131.4" transform="rotate(-90 77.3 131.4)">VSS</text>
<text x="86.2" y="126.9">NC</text>
<text x="138.3" y="136.9">U1</text>
<text x="75.4" y="138.1">GND</text>
<text x="76.1" y="141.9">U6</text>
<text x="134.8" y="139.4">TPS62660</text>
<text x="145.8" y="139.4">FTC201610SR47MBCA</text>
<text x="152.9" y="142.2">L1</text>
<text x="65.9" y="145.9">NC</text>
<text x="69.3" y="144.5">RCLAMP0524P-L</text>
<text x="86.2" y="145.9">NC</text>
<text x="114.1" y="149.6">C2</text>
<text x="127.5" y="148.3">C14</text>
<text x="135.1" y="144.5">VIN</text>
<text x="135.1" y="147">EN</text>
<text x="141.3" y="149.6">MD</text>
<text x="141.4" y="144.5">SW</text>
<text x="141.7" y="147">FB</text>
<text x="163.8" y="149.6">C1</text>
<text x="111.3" y="152.1">4.7uF</text>
<text x="128" y="153.4">100nF</text>
<text x="140.7" y="150.6" transform="rotate(-90 140.7 150.6)">GND</text>
<text x="163.8" y="152.1">4.7uF</text>
<text x="65.9" y="161.2">NC</text>
<text x="86.2" y="161.2">NC</text>
<text x="126.2" y="159.7">GND</text>
<text x="137.6" y="159.7">GND</text>
<text x="158" y="159.7">GND</text>
<text x="77.3" y="165.7" transform="rotate(-90 77.3 165.7)">VSS</text>
<text x="132" y="166.1">BU90002GWZFTC201610S1R0MBCA</text>
<text x="137" y="163.5">U7</text>
<text x="75.4" y="172.4">GND</text>
<text x="133.8" y="171.1">VIN</text>
<text x="133.8" y="173.7">EN</text>
<text x="140.1" y="171.1">SW</text>
<text x="140.4" y="173.7">FB</text>
<text x="151.7" y="168.9">L2</text>
<text x="161.7" y="168.9">+3V3</text>
<text x="127.5" y="175">C12</text>
<text x="139.4" y="177.3" transform="rotate(-90 139.4 177.3)">GND</text>
<text x="140.1" y="176.2">MD</text>
<text x="162.5" y="176.2">C13</text>
<text x="162.5" y="178.8">4.7uF</text>
<text x="128" y="180">100nF</text>
<text x="124.9" y="186.4">GND</text>
<text x="136.4" y="186.4">GND</text>
<text x="156.7" y="186.4">GND</text>
</g>
<g font-size="1.3" fill="#a90000">
<text x="236.8" y="24">5 FLASH_SI</text>
<text x="236.8" y="24">5</text>
<text x="236.8" y="26.5">2 FLASH_SO</text>
<text x="236.8" y="29.1">3</text>
<text x="236.8" y="26.5">2</text>
<text x="48.3" y="35.4">A4</text>
<text x="105.3" y="32.9">1</text>
<text x="105.3" y="35.4">3</text>
<text x="114.2" y="32.9">2</text>
<text x="114.2" y="35.4">4</text>
<text x="220.2" y="35.4">8</text>
<text x="236.8" y="35.4">6 FLASH_SCLK</text>
<text x="236.8" y="31.6">7</text>
<text x="236.8" y="35.4">6</text>
<text x="48.3" y="40.5">A5</text>
<text x="105.3" y="38">5</text>
<text x="105.3" y="40.5">7</text>
<text x="114.2" y="38">6</text>
<text x="114.2" y="40.5">8</text>
<text x="220.2" y="38">4</text>
<text x="236.8" y="38">1 FLASH_CS</text>
<text x="236.8" y="38">1</text>
<text x="48.2" y="43">B5</text>
<text x="104.7" y="45.6">11</text>
<text x="105.3" y="43">9</text>
<text x="113.6" y="43">10 FLASH_SCLK</text>
<text x="113.6" y="45.6">12 FLASH_CS</text>
<text x="113.6" y="43">10</text>
<text x="113.6" y="45.6">12</text>
<text x="48.3" y="53.2">A6</text>
<text x="48.3" y="48.1">A7</text>
<text x="104.7" y="48.1">13</text>
<text x="104.7" y="50.7">15</text>
<text x="104.7" y="53.2">17</text>
<text x="113.6" y="48.1">14</text>
<text x="113.6" y="50.7">16</text>
<text x="113.6" y="53.2">18</text>
<text x="104.7" y="55.7">19</text>
<text x="104.7" y="58.3">21</text>
<text x="113.6" y="55.7">20</text>
<text x="113.6" y="58.3">22</text>
<text x="47.6" y="60.8">B10 USB_SS_RX-</text>
<text x="47.6" y="63.4">B11 USB_SS_RX+</text>
<text x="47.6" y="60.8">B10</text>
<text x="47.6" y="63.4">B11</text>
<text x="104.7" y="60.8">23</text>
<text x="104.7" y="63.4">25</text>
<text x="104.7" y="65.9">27</text>
<text x="113.6" y="60.8">24</text>
<text x="113.6" y="63.4">26 VCCQ</text>
<text x="113.6" y="65.9">28</text>
<text x="113.6" y="63.4">26</text>
<text x="248.8" y="64.8" transform="rotate(-90 248.8 64.8)">12</text>
<text x="251.3" y="64.8" transform="rotate(-90 251.3 64.8)">15</text>
<text x="253.9" y="64.8" transform="rotate(-90 253.9 64.8)">18</text>
<text x="48.3" y="71">A2</text>
<text x="48.3" y="68.4">A3</text>
<text x="104.7" y="68.4">29</text>
<text x="104.7" y="71">31</text>
<text x="113.6" y="68.4">30 MMC_RST</text>
<text x="113.6" y="71">32 USB_CC</text>
<text x="113.6" y="68.4">30</text>
<text x="113.6" y="71">32</text>
<text x="172.6" y="66.1" transform="rotate(-90 172.6 66.1)">E6</text>
<text x="175.1" y="66.1" transform="rotate(-90 175.1 66.1)">C6</text>
<text x="185.3" y="71">H1</text>
<text x="185.3" y="68.4">H5</text>
<text x="243.1" y="71">9</text>
<text x="258.3" y="71">3</text>
<text x="47.6" y="76.1">A10</text>
<text x="104.7" y="73.5">33</text>
<text x="104.7" y="76.1">35</text>
<text x="113.6" y="73.5">34 NFC_IRQ</text>
<text x="113.6" y="76.1">36 SE050_EN</text>
<text x="113.6" y="73.5">34</text>
<text x="113.6" y="76.1">36</text>
<text x="162.6" y="73.5">A3</text>
<text x="162.6" y="76.1">A4</text>
<text x="185.3" y="73.5">H2</text>
<text x="185.3" y="76.1">H3</text>
<text x="242.5" y="73.5">10</text>
<text x="242.5" y="76.1">11</text>
<text x="257.7" y="76.1">13</text>
<text x="257.7" y="73.5">16</text>
<text x="47.6" y="78.6">A11</text>
<text x="48.2" y="83.7">B3</text>
<text x="104.7" y="78.6">37</text>
<text x="104.7" y="81.1">39</text>
<text x="113.6" y="78.6">38 SCL</text>
<text x="113.6" y="81.1">40 SDA</text>
<text x="113.6" y="78.6">38</text>
<text x="113.6" y="81.1">40</text>
<text x="162.5" y="81.1">B2</text>
<text x="162.6" y="83.7">A1</text>
<text x="162.6" y="78.6">A5</text>
<text x="185.3" y="78.6">K5</text>
<text x="185.5" y="81.1">J1</text>
<text x="185.5" y="83.7">J2</text>
<text x="257.7" y="78.6">14</text>
<text x="258.3" y="82.4">1</text>
<text x="48.2" y="86.2">B2</text>
<text x="110.4" y="86.3" transform="rotate(-90 110.4 86.3)">MP</text>
<text x="162.5" y="88.8">B3</text>
<text x="162.6" y="86.2">A2</text>
<text x="185.2" y="88.8">M5</text>
<text x="185.5" y="86.2">J3</text>
<text x="257.7" y="85">17</text>
<text x="48.2" y="93.8">B8</text>
<text x="48.3" y="91.3">A8</text>
<text x="162.5" y="91.3">B4</text>
<text x="162.5" y="93.8">C3</text>
<text x="185.4" y="91.3">L1</text>
<text x="185.4" y="93.8">L2</text>
<text x="248.8" y="90.2" transform="rotate(-90 248.8 90.2)">19</text>
<text x="251.3" y="90.2" transform="rotate(-90 251.3 90.2)">21</text>
<text x="29.1" y="100.4" transform="rotate(-90 29.1 100.4)">S1</text>
<text x="36.7" y="100.3" transform="rotate(-90 36.7 100.3)">A1</text>
<text x="162.5" y="101.5">B5</text>
<text x="162.5" y="98.9">D1</text>
<text x="162.5" y="96.4">D2</text>
<text x="185.2" y="98.9">M6</text>
<text x="185.3" y="101.5">K1</text>
<text x="185.4" y="96.4">L3</text>
<text x="162.5" y="106.5">B6</text>
<text x="162.5" y="104">C5</text>
<text x="185.3" y="104">K2</text>
<text x="185.3" y="106.5">K3</text>
<text x="66" y="113.8">10</text>
<text x="86.9" y="113.8">7</text>
<text x="162.5" y="109.1">B7</text>
<text x="162.6" y="111.6">A8</text>
<text x="185.3" y="111.6">C1</text>
<text x="185.3" y="109.1">C2</text>
<text x="66.6" y="116.7">1</text>
<text x="86.9" y="116.7">4</text>
<text x="172.6" y="118.2" transform="rotate(-90 172.6 118.2)">P2</text>
<text x="175.1" y="118.2" transform="rotate(-90 175.1 118.2)">C4</text>
<text x="177.7" y="118.1" transform="rotate(-90 177.7 118.1)">A6</text>
<text x="66.6" y="121.8">2</text>
<text x="86.9" y="121.8">5</text>
<text x="66.6" y="129.1">9</text>
<text x="79.5" y="130.3" transform="rotate(-90 79.5 130.3)">3</text>
<text x="86.9" y="129.1">6</text>
<text x="132.1" y="143.4">A2</text>
<text x="144.7" y="143.4">B1</text>
<text x="66" y="148.1">10</text>
<text x="86.9" y="148.1">7</text>
<text x="132" y="145.9">B2</text>
<text x="144.7" y="145.9">C1</text>
<text x="144.8" y="148.5">A1</text>
<text x="66.6" y="151">1</text>
<text x="86.9" y="151">4</text>
<text x="139.6" y="153.8" transform="rotate(-90 139.6 153.8)">C2</text>
<text x="66.6" y="156.1">2</text>
<text x="86.9" y="156.1">5</text>
<text x="66.6" y="163.4">9</text>
<text x="79.5" y="164.6" transform="rotate(-90 79.5 164.6)">3</text>
<text x="86.9" y="163.4">6</text>
<text x="130.7" y="172.6">B2</text>
<text x="130.8" y="170">A2</text>
<text x="143.4" y="170">B1</text>
<text x="143.4" y="172.6">C1</text>
<text x="143.5" y="175.1">A1</text>
<text x="138.3" y="180.4" transform="rotate(-90 138.3 180.4)">C2</text>
</g>
<g font-size="1.3" fill="#0f0f0f">
<text x="52" y="35.4">VBUS</text>
<text x="91.7" y="32.9">USB_SS_RX+</text>
<text x="91.7" y="35.4">USB_SS_RX-</text>
<text x="116.8" y="32.9">VBUS</text>
<text x="52" y="40.5">USB_CC</text>
<text x="92" y="40.5">USB_SS_TX+</text>
<text x="100" y="38">GND</text>
<text x="116.8" y="40.5">FLASH_SO</text>
<text x="116.8" y="38">FLASH_SI</text>
<text x="92" y="43.1">USB_SS_TX-</text>
<text x="100" y="45.6">GND 11</text>
<text x="52" y="53.2">USB_HS+</text>
<text x="52" y="48.1">USB_HS-</text>
<text x="94.8" y="50.7">MMC_CMD 15</text>
<text x="95.2" y="48.1">MMC_CLK 13</text>
<text x="96.3" y="53.2">MMC_DS 17</text>
<text x="96.3" y="55.8">MMC_D7</text>
<text x="96.3" y="58.3">MMC_D6</text>
<text x="181.6" y="54.5">VCCQ</text>
<text x="96.3" y="60.8">MMC_D5</text>
<text x="96.3" y="63.4">MMC_D4</text>
<text x="96.3" y="65.9">MMC_D3</text>
<text x="52" y="68.5">USB_SS_TX-</text>
<text x="52" y="71">USB_SS_TX+</text>
<text x="96.3" y="68.5">MMC_D2</text>
<text x="96.3" y="71">MMC_D1</text>
<text x="190.5" y="68.5">MMC_DS</text>
<text x="205.7" y="68.5">VCCQ</text>
<text x="238.8" y="71">SDA 9</text>
<text x="96.3" y="73.5">MMC_D0</text>
<text x="100" y="76.1">GND 35</text>
<text x="149.6" y="76.1">MMC_D1</text>
<text x="149.6" y="73.5">MMC_D0</text>
<text x="232.9" y="76.1">SE050_EN11</text>
<text x="238.8" y="73.5">SCL10</text>
<text x="95" y="81.2">USB_HS- 39</text>
<text x="95" y="78.6">USB_HS+ 37</text>
<text x="149.6" y="78.6">MMC_D2</text>
<text x="149.6" y="81.2">MMC_D3</text>
<text x="190.5" y="78.6">MMC_RST</text>
<text x="149.6" y="88.8">MMC_D4</text>
<text x="191.7" y="88.8">MMC_CMD</text>
<text x="149.6" y="91.3">MMC_D5</text>
<text x="149.6" y="101.5">MMC_D6</text>
<text x="193" y="98.9">MMC_CLK</text>
<text x="149.6" y="106.6">MMC_D7</text>
<text x="51.4" y="118">USB_SS_TX-</text>
<text x="91.4" y="118">USB_SS_RX-</text>
<text x="51.4" y="120.5">USB_SS_TX+</text>
<text x="91.4" y="120.5">USB_SS_RX+</text>
<text x="115.5" y="143.4">VBUS</text>
<text x="162.5" y="143.4">VCCQ</text>
<text x="50.6" y="151">USB_HS-</text>
<text x="94" y="151">USB_CC</text>
<text x="50.6" y="156.1">USB_HS+</text>
<text x="94" y="156.1">VBUS</text>
<text x="121.9" y="170.1">VBUS</text>
</g>
<text font-size=".4" fill="#840000" x="109.2" y="83.2">Mounting</text>
</svg>
